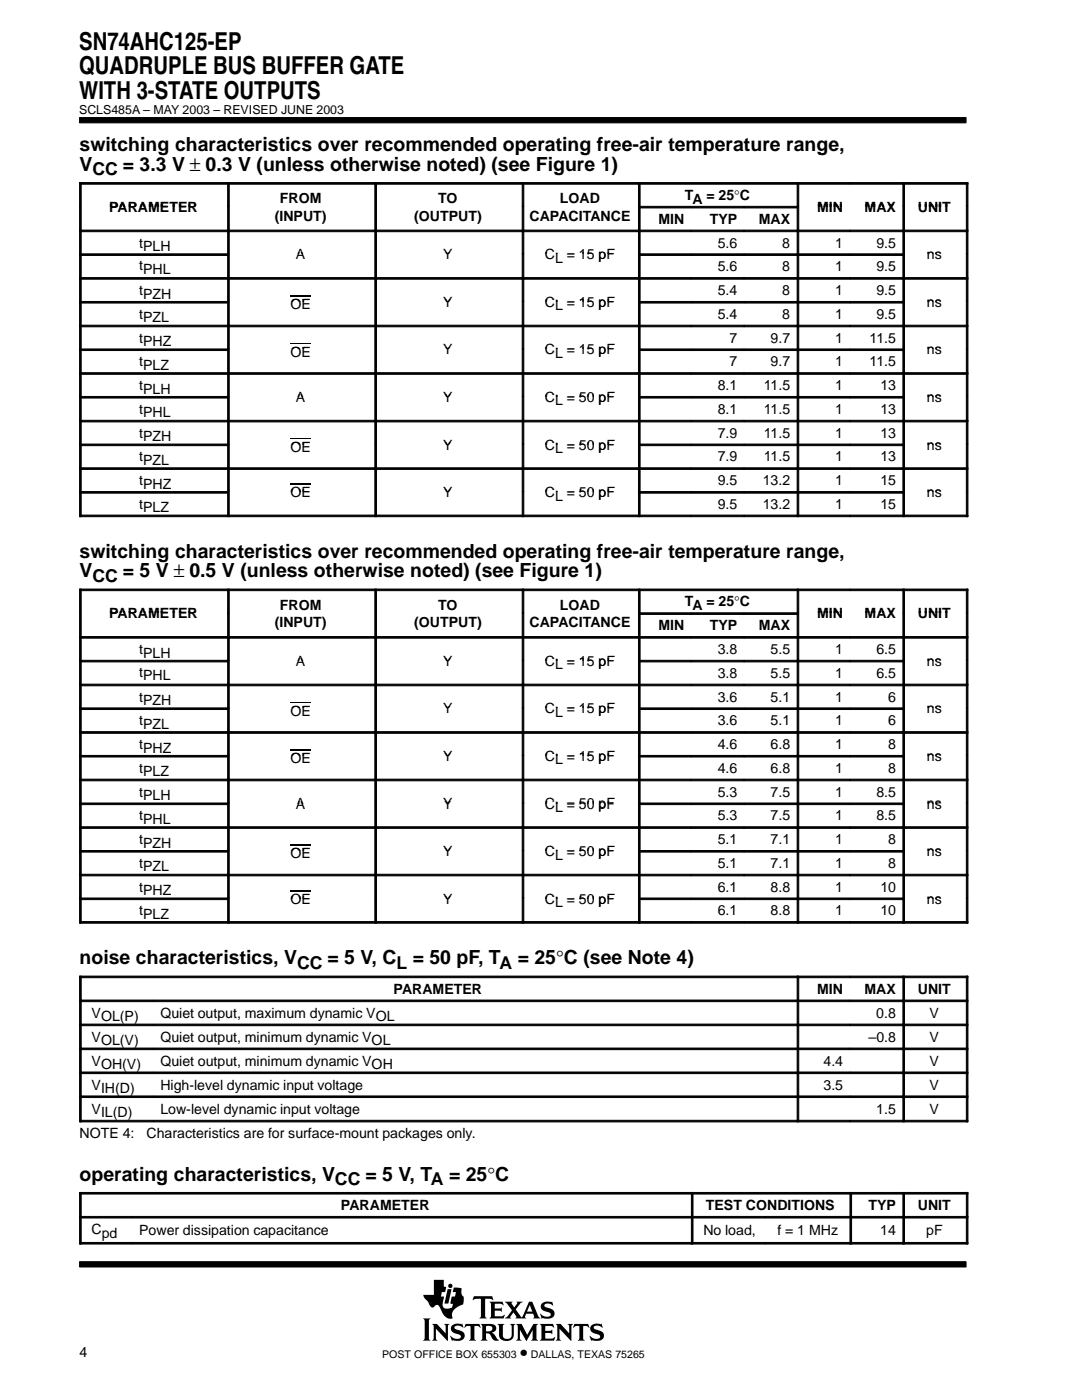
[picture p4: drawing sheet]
<svg xmlns="http://www.w3.org/2000/svg" width="216mm" height="279mm" viewBox="0 0 216 279" stroke-linecap="round" stroke-linejoin="round" font-family="sans-serif">
<g fill="#000" stroke="#000" stroke-width=".2">
<path d="M15.9 23.5h176.9v1h-176.9z" fill-rule="evenodd"/>
<path d="M15.9 251.8h176.9v1.1h-176.9z" fill-rule="evenodd"/>
</g>
<g fill="#000">
<path d="M89.3 257.3h.8l-.6 2.9h-.8z"/>
<path d="M84.4 263.1h1.5l-.3 .4v3.7l.3 .4h-1.5l.3-.6v-3.4z" fill-rule="evenodd"/>
<path d="M86.2 264.2h1l1.7 1.9v-1.5l-.3-.4h1.1l-.3 .4v3l-2.4-2.4v2l.3 .4h-1.1l.3-.6v-2.3z" fill-rule="evenodd"/>
<path d="M86.6 255.4h2v1.3l.4 .2-.2 1h-.6l-.2 .9h.6l-.2 1.1a1.11 1.11 0 0 0 .3 1.2l.6 .1 .9-.3 .2-.7-.5-.1 .2-1.3h.7l.2-.9h-.7l.3-1 1.5 .2v1l.1 .4 .3 .3v.9a.54 .54 0 0 1-.4 .7l-.4 .2a2.35 2.35 0 0 0-1.5 1.6v.4a.29 .29 0 0 1 .1 .3 .29 .29 0 0 1-.2 .3h-.1a2.21 2.21 0 0 1-2-1.9l-.1-.1a.68 .68 0 0 0-.5-.7 .68 .68 0 0 0-.8 .4 .88 .88 0 0 1-1.1-.9l-.8-.9-.2-.7h2.1z" fill-rule="evenodd"/>
<path d="M90.2 264.5a2.17 2.17 0 0 1 1.9-.2l.1-.1 .3 .8-.8-.4h-.7a.36 .36 0 0 0-.3 .4 .36 .36 0 0 0 .4 .3l.3 .1a1.19 1.19 0 0 1 1.3 1.5l-.1 .1a1.23 1.23 0 0 1-1.1 .6l-1.1-.1-.2 .1-.4-1h.1a1.37 1.37 0 0 0 2.1 .3 .6 .6 0 0 0-.8-.7 1.08 1.08 0 0 1-1-.5 1.08 1.08 0 0 1 0-1.1z" fill-rule="evenodd"/>
<path d="M92.9 264.2h2.8l.2 .8-.5-.4h-.6l-.1 .2v2.4l.3 .4h-1.4l.2-.3 .1-.3v-2.3l-.7-.1-.6 .4z" fill-rule="evenodd"/>
<path d="M94.6 258.7h3.6l.2 .8-.7-.3-.9 .1v3.4l.3 .4h-1.4l.3-.4v-3.4l-1-.1-.7 .3z" fill-rule="evenodd"/>
<path d="M95.9 264.2h2.1a.85 .85 0 0 1 1 .8 .85 .85 0 0 1-.9 .9l.4 .3 .7 1 .4 .2-.2 .1a1.11 1.11 0 0 1-1.4-.9l-.3-.4-.7-.1v1l.3 .5h-1.4l.3-.6v-2.3z" fill-rule="evenodd"/>
<path d="M97.7 259.8h2.6l.2 .7-.7-.3-1.1 .1v.8h1.1l.3-.2v.9l-.3-.2h-1.1v1l.1 .1h1.3l.5-.3h.1l-.2 .7h-2.8l.3-.5v-2.3z" fill-rule="evenodd"/>
<path d="M99.3 264.2h1.3l-.3 .4 .1 2.2 .2 .3 .8 .1a.73 .73 0 0 0 .7-.8v-1.8l-.3-.4h1l-.3 .4v1.9a1.56 1.56 0 0 1-1.3 1.2 1.56 1.56 0 0 1-1.5-.7l-.1-2.4z" fill-rule="evenodd"/>
<path d="M103 264.2h1.1l1.1 2.2 1.2-2.2h.9l-.3 .4v2.6l.4 .4h-1.4l.3-.4v-1.8l-1.3 2.2-1.3-2.2v1.7l.4 .5h-1.1l.3-.6v-2.3z" fill-rule="evenodd"/>
<path d="M100.7 259.8h1.6l-.2 .4 .5 .7 .6-.8-.1-.3h1.2l-.5 .3-.9 1.2 1 1.5a.22 .22 0 0 0 .3 .1 .22 .22 0 0 0 .1-.3l1.3-2.8h.6l1.2 2.9 .4 .4-1.4-.1a.24 .24 0 0 0 .2-.1 .24 .24 0 0 0 0-.3l-.2-.4h-1.4l-.3 .6 .3 .3h-2.2l.2-.3-.5-.9-.7 .9 .2 .3h-1.3l.5-.4 1-1.2z" fill-rule="evenodd"/>
<path d="M108.1 260.2l.1-.1a1.88 1.88 0 0 1 1.4-.3l.4 .1 .2-.2 .2 .8-1.1-.4a.44 .44 0 0 0-.7 .4 .44 .44 0 0 0 .6 .5 1.34 1.34 0 0 1 1.4 1.3 1.13 1.13 0 0 1-1.1 .9h-.8a.37 .37 0 0 0-.6 0l-.3-1h.1l.6 .5 .8 .1a.47 .47 0 0 0 .6-.5 .47 .47 0 0 0-.5-.4l-.2-.1a1.11 1.11 0 0 1-1.2-1.5z" fill-rule="evenodd"/>
<path d="M107.7 264.2h2.6l.2 .8-.6-.4-1.1 .1v.9h1l.4-.3v1l-.3-.3h-1.1v1.1h1.4l.5-.3-.2 .8h-2.8l.3-.6v-2.3z" fill-rule="evenodd"/>
<path d="M110.9 264.2h1l1.7 1.9v-1.5l-.3-.4h1l-.3 .4v3l-2.4-2.4v2l.3 .4h-1l.3-.4v-2.6z" fill-rule="evenodd"/>
<path d="M114.6 264.2h2.8l.2 .8-.5-.4h-.6l-.1 .2v2.4l.3 .4h-1.4l.3-.4v-2.4l-.1-.2h-.6l-.6 .4z" fill-rule="evenodd"/>
<path d="M118 264.5a2.12 2.12 0 0 1 1.9-.2l.1-.1 .3 .8-.8-.4h-.7a.35 .35 0 0 0-.3 .3 .35 .35 0 0 0 .2 .4l.5 .1a1.16 1.16 0 0 1 1.2 1.6 1.23 1.23 0 0 1-1.1 .6l-1.1-.1-.2 .1-.4-1 .9 .5 .7 .1a.47 .47 0 0 0 .6-.4 .47 .47 0 0 0-.6-.5 1.28 1.28 0 0 1-1.4-1.4z" fill-rule="evenodd"/>
<circle cx="89.9" cy="256.6" r=".43"/>
</g>
<g fill="#fff">
<path d="M105.7 260.4l.5 1.4h-1z"/>
<path d="M97 264.7l.6-.1a.56 .56 0 0 1 .7 .5 .56 .56 0 0 1-.7 .6h-.6z" fill-rule="evenodd"/>
</g>
<g fill="#000" stroke="#000" stroke-width=".2">
<path d="M15.9 36.4h.3v4.8h-.3z" fill-rule="evenodd"/>
<path d="M15.9 36.4h29.5v.4h-29.5z" fill-rule="evenodd"/>
<path d="M45.4 36.4h.3v4.8h-.3z" fill-rule="evenodd"/>
<path d="M45.4 36.4h29.4v.4h-29.4z" fill-rule="evenodd"/>
<path d="M74.8 36.4h.3v4.8h-.3z" fill-rule="evenodd"/>
<path d="M74.8 36.4h29.4v.4h-29.4z" fill-rule="evenodd"/>
<path d="M104.2 36.4h.3v4.8h-.3z" fill-rule="evenodd"/>
<path d="M104.2 36.4h23.2v.4h-23.2z" fill-rule="evenodd"/>
<path d="M127.4 36.4h.3v4.8h-.3z" fill-rule="evenodd"/>
<path d="M127.4 36.4h31.6v.4h-31.6z" fill-rule="evenodd"/>
<path d="M159.1 36.4h.3v4.8h-.3z" fill-rule="evenodd"/>
<path d="M159.1 36.4h10.5v.4h-10.5z" fill-rule="evenodd"/>
<path d="M169.6 36.4h10.5v.4h-10.5z" fill-rule="evenodd"/>
<path d="M180.2 36.4h.3v4.8h-.3z" fill-rule="evenodd"/>
<path d="M180.2 36.4h12.9v.4h-12.9z" fill-rule="evenodd"/>
<path d="M192.8 36.4h.3v4.8h-.3z" fill-rule="evenodd"/>
<path d="M15.9 41.2h.3v4.7h-.3z" fill-rule="evenodd"/>
<path d="M15.9 45.9h.3v4.7h-.3z" fill-rule="evenodd"/>
<path d="M15.9 45.9h29.5v.3h-29.5z" fill-rule="evenodd"/>
<path d="M15.9 50.7h.3v4.7h-.3z" fill-rule="evenodd"/>
<path d="M15.9 50.7h29.5v.3h-29.5z" fill-rule="evenodd"/>
<path d="M15.9 55.4h.3v4.7h-.3z" fill-rule="evenodd"/>
<path d="M15.9 55.4h29.5v.3h-29.5z" fill-rule="evenodd"/>
<path d="M45.4 41.2h.3v4.7h-.3z" fill-rule="evenodd"/>
<path d="M45.4 45.9h.3v4.7h-.3z" fill-rule="evenodd"/>
<path d="M45.4 45.9h29.4v.3h-29.4z" fill-rule="evenodd"/>
<path d="M45.4 50.7h.3v4.7h-.3z" fill-rule="evenodd"/>
<path d="M45.4 55.4h.3v4.7h-.3z" fill-rule="evenodd"/>
<path d="M45.4 55.4h29.4v.3h-29.4z" fill-rule="evenodd"/>
<path d="M74.8 41.2h.3v4.7h-.3z" fill-rule="evenodd"/>
<path d="M74.8 45.9h.3v4.7h-.3z" fill-rule="evenodd"/>
<path d="M74.8 45.9h29.4v.3h-29.4z" fill-rule="evenodd"/>
<path d="M74.8 50.7h.3v4.7h-.3z" fill-rule="evenodd"/>
<path d="M74.8 55.4h.3v4.7h-.3z" fill-rule="evenodd"/>
<path d="M74.8 55.4h29.4v.3h-29.4z" fill-rule="evenodd"/>
<path d="M104.2 41.2h.3v4.7h-.3z" fill-rule="evenodd"/>
<path d="M104.2 45.9h.3v4.7h-.3z" fill-rule="evenodd"/>
<path d="M104.2 45.9h23.2v.3h-23.2z" fill-rule="evenodd"/>
<path d="M104.2 50.7h.3v4.7h-.3z" fill-rule="evenodd"/>
<path d="M104.2 55.4h.3v4.7h-.3z" fill-rule="evenodd"/>
<path d="M104.2 55.4h23.2v.3h-23.2z" fill-rule="evenodd"/>
<path d="M127.4 41.2h.3v4.7h-.3z" fill-rule="evenodd"/>
<path d="M127.4 41.2h10.5v.3h-10.5z" fill-rule="evenodd"/>
<path d="M127.4 45.9h.3v4.7h-.3z" fill-rule="evenodd"/>
<path d="M127.4 45.9h10.5v.3h-10.5z" fill-rule="evenodd"/>
<path d="M127.4 50.7h.3v4.7h-.3z" fill-rule="evenodd"/>
<path d="M127.4 50.7h10.5v.3h-10.5z" fill-rule="evenodd"/>
<path d="M127.4 55.4h.3v4.7h-.3z" fill-rule="evenodd"/>
<path d="M127.4 55.4h10.5v.3h-10.5z" fill-rule="evenodd"/>
<path d="M138 41.2h10.5v.3h-10.5z" fill-rule="evenodd"/>
<path d="M138 45.9h10.5v.3h-10.5z" fill-rule="evenodd"/>
<path d="M138 50.7h10.5v.3h-10.5z" fill-rule="evenodd"/>
<path d="M138 55.4h10.5v.3h-10.5z" fill-rule="evenodd"/>
<path d="M148.5 41.2h10.5v.3h-10.5z" fill-rule="evenodd"/>
<path d="M148.5 45.9h10.5v.3h-10.5z" fill-rule="evenodd"/>
<path d="M148.5 50.7h10.5v.3h-10.5z" fill-rule="evenodd"/>
<path d="M148.5 55.4h10.5v.3h-10.5z" fill-rule="evenodd"/>
<path d="M159.1 41.2h.3v4.7h-.3z" fill-rule="evenodd"/>
<path d="M159.1 45.9h.3v4.7h-.3z" fill-rule="evenodd"/>
<path d="M159.1 45.9h10.5v.3h-10.5z" fill-rule="evenodd"/>
<path d="M159.1 50.7h.3v4.7h-.3z" fill-rule="evenodd"/>
<path d="M159.1 50.7h10.5v.3h-10.5z" fill-rule="evenodd"/>
<path d="M159.1 55.4h.3v4.7h-.3z" fill-rule="evenodd"/>
<path d="M159.1 55.4h10.5v.3h-10.5z" fill-rule="evenodd"/>
<path d="M169.6 45.9h10.5v.3h-10.5z" fill-rule="evenodd"/>
<path d="M169.6 50.7h10.5v.3h-10.5z" fill-rule="evenodd"/>
<path d="M169.6 55.4h10.5v.3h-10.5z" fill-rule="evenodd"/>
<path d="M180.2 41.2h.3v4.7h-.3z" fill-rule="evenodd"/>
<path d="M180.2 45.9h.3v4.7h-.3z" fill-rule="evenodd"/>
<path d="M180.2 45.9h12.9v.3h-12.9z" fill-rule="evenodd"/>
<path d="M180.2 50.7h.3v4.7h-.3z" fill-rule="evenodd"/>
<path d="M180.2 55.4h.3v4.7h-.3z" fill-rule="evenodd"/>
<path d="M180.2 55.4h12.9v.3h-12.9z" fill-rule="evenodd"/>
<path d="M192.8 41.2h.3v4.7h-.3z" fill-rule="evenodd"/>
<path d="M192.8 45.9h.3v4.7h-.3z" fill-rule="evenodd"/>
<path d="M192.8 50.7h.3v4.7h-.3z" fill-rule="evenodd"/>
<path d="M192.8 55.4h.3v4.7h-.3z" fill-rule="evenodd"/>
<path d="M15.9 60.2h.3v4.7h-.3z" fill-rule="evenodd"/>
<path d="M15.9 60.2h29.5v.3h-29.5z" fill-rule="evenodd"/>
<path d="M15.9 64.9h.3v4.7h-.3z" fill-rule="evenodd"/>
<path d="M15.9 64.9h29.5v.3h-29.5z" fill-rule="evenodd"/>
<path d="M15.9 69.6h.3v4.8h-.3z" fill-rule="evenodd"/>
<path d="M15.9 69.6h29.5v.4h-29.5z" fill-rule="evenodd"/>
<path d="M15.9 74.4h.3v4.7h-.3z" fill-rule="evenodd"/>
<path d="M15.9 74.4h29.5v.3h-29.5z" fill-rule="evenodd"/>
<path d="M15.9 79.1h.3v4.8h-.3z" fill-rule="evenodd"/>
<path d="M15.9 79.1h29.5v.3h-29.5z" fill-rule="evenodd"/>
<path d="M45.4 60.2h.3v4.7h-.3z" fill-rule="evenodd"/>
<path d="M45.4 64.9h.3v4.7h-.3z" fill-rule="evenodd"/>
<path d="M45.4 64.9h29.4v.3h-29.4z" fill-rule="evenodd"/>
<path d="M45.4 69.6h.3v4.8h-.3z" fill-rule="evenodd"/>
<path d="M45.4 74.4h.3v4.7h-.3z" fill-rule="evenodd"/>
<path d="M45.4 74.4h29.4v.3h-29.4z" fill-rule="evenodd"/>
<path d="M45.4 79.1h.3v4.8h-.3z" fill-rule="evenodd"/>
<path d="M74.8 60.2h.3v4.7h-.3z" fill-rule="evenodd"/>
<path d="M74.8 64.9h.3v4.7h-.3z" fill-rule="evenodd"/>
<path d="M74.8 64.9h29.4v.3h-29.4z" fill-rule="evenodd"/>
<path d="M74.8 69.6h.3v4.8h-.3z" fill-rule="evenodd"/>
<path d="M74.8 74.4h.3v4.7h-.3z" fill-rule="evenodd"/>
<path d="M74.8 74.4h29.4v.3h-29.4z" fill-rule="evenodd"/>
<path d="M74.8 79.1h.3v4.8h-.3z" fill-rule="evenodd"/>
<path d="M104.2 60.2h.3v4.7h-.3z" fill-rule="evenodd"/>
<path d="M104.2 64.9h.3v4.7h-.3z" fill-rule="evenodd"/>
<path d="M104.2 64.9h23.2v.3h-23.2z" fill-rule="evenodd"/>
<path d="M104.2 69.6h.3v4.8h-.3z" fill-rule="evenodd"/>
<path d="M104.2 74.4h.3v4.7h-.3z" fill-rule="evenodd"/>
<path d="M104.2 74.4h23.2v.3h-23.2z" fill-rule="evenodd"/>
<path d="M104.2 79.1h.3v4.8h-.3z" fill-rule="evenodd"/>
<path d="M127.4 60.2h.3v4.7h-.3z" fill-rule="evenodd"/>
<path d="M127.4 60.2h10.5v.3h-10.5z" fill-rule="evenodd"/>
<path d="M127.4 64.9h.3v4.7h-.3z" fill-rule="evenodd"/>
<path d="M127.4 64.9h10.5v.3h-10.5z" fill-rule="evenodd"/>
<path d="M127.4 69.6h.3v4.8h-.3z" fill-rule="evenodd"/>
<path d="M127.4 69.6h10.5v.4h-10.5z" fill-rule="evenodd"/>
<path d="M127.4 74.4h.3v4.7h-.3z" fill-rule="evenodd"/>
<path d="M127.4 74.4h10.5v.3h-10.5z" fill-rule="evenodd"/>
<path d="M127.4 79.1h.3v4.8h-.3z" fill-rule="evenodd"/>
<path d="M127.4 79.1h10.5v.3h-10.5z" fill-rule="evenodd"/>
<path d="M138 60.2h10.5v.3h-10.5z" fill-rule="evenodd"/>
<path d="M138 64.9h10.5v.3h-10.5z" fill-rule="evenodd"/>
<path d="M138 69.6h10.5v.4h-10.5z" fill-rule="evenodd"/>
<path d="M138 74.4h10.5v.3h-10.5z" fill-rule="evenodd"/>
<path d="M138 79.1h10.5v.3h-10.5z" fill-rule="evenodd"/>
<path d="M148.5 60.2h10.5v.3h-10.5z" fill-rule="evenodd"/>
<path d="M148.5 64.9h10.5v.3h-10.5z" fill-rule="evenodd"/>
<path d="M148.5 69.6h10.5v.4h-10.5z" fill-rule="evenodd"/>
<path d="M148.5 74.4h10.5v.3h-10.5z" fill-rule="evenodd"/>
<path d="M148.5 79.1h10.5v.3h-10.5z" fill-rule="evenodd"/>
<path d="M159.1 60.2h.3v4.7h-.3z" fill-rule="evenodd"/>
<path d="M159.1 60.2h10.5v.3h-10.5z" fill-rule="evenodd"/>
<path d="M159.1 64.9h.3v4.7h-.3z" fill-rule="evenodd"/>
<path d="M159.1 64.9h10.5v.3h-10.5z" fill-rule="evenodd"/>
<path d="M159.1 69.6h.3v4.8h-.3z" fill-rule="evenodd"/>
<path d="M159.1 69.6h10.5v.4h-10.5z" fill-rule="evenodd"/>
<path d="M159.1 74.4h.3v4.7h-.3z" fill-rule="evenodd"/>
<path d="M159.1 74.4h10.5v.3h-10.5z" fill-rule="evenodd"/>
<path d="M159.1 79.1h.3v4.8h-.3z" fill-rule="evenodd"/>
<path d="M159.1 79.1h10.5v.3h-10.5z" fill-rule="evenodd"/>
<path d="M169.6 60.2h10.5v.3h-10.5z" fill-rule="evenodd"/>
<path d="M169.6 64.9h10.5v.3h-10.5z" fill-rule="evenodd"/>
<path d="M169.6 69.6h10.5v.4h-10.5z" fill-rule="evenodd"/>
<path d="M169.6 74.4h10.5v.3h-10.5z" fill-rule="evenodd"/>
<path d="M169.6 79.1h10.5v.3h-10.5z" fill-rule="evenodd"/>
<path d="M180.2 60.2h.3v4.7h-.3z" fill-rule="evenodd"/>
<path d="M180.2 64.9h.3v4.7h-.3z" fill-rule="evenodd"/>
<path d="M180.2 64.9h12.9v.3h-12.9z" fill-rule="evenodd"/>
<path d="M180.2 69.6h.3v4.8h-.3z" fill-rule="evenodd"/>
<path d="M180.2 74.4h.3v4.7h-.3z" fill-rule="evenodd"/>
<path d="M180.2 74.4h12.9v.3h-12.9z" fill-rule="evenodd"/>
<path d="M180.2 79.1h.3v4.8h-.3z" fill-rule="evenodd"/>
<path d="M192.8 60.2h.3v4.7h-.3z" fill-rule="evenodd"/>
<path d="M192.8 64.9h.3v4.7h-.3z" fill-rule="evenodd"/>
<path d="M192.8 69.6h.3v4.8h-.3z" fill-rule="evenodd"/>
<path d="M192.8 74.4h.3v4.7h-.3z" fill-rule="evenodd"/>
<path d="M192.8 79.1h.3v4.8h-.3z" fill-rule="evenodd"/>
<path d="M15.9 83.9h.3v4.7h-.3z" fill-rule="evenodd"/>
<path d="M15.9 83.9h29.5v.3h-29.5z" fill-rule="evenodd"/>
<path d="M15.9 88.6h.3v4.7h-.3z" fill-rule="evenodd"/>
<path d="M15.9 88.6h29.5v.3h-29.5z" fill-rule="evenodd"/>
<path d="M15.9 93.4h.3v4.7h-.3z" fill-rule="evenodd"/>
<path d="M15.9 93.4h29.5v.3h-29.5z" fill-rule="evenodd"/>
<path d="M15.9 98.1h.3v5h-.3z" fill-rule="evenodd"/>
<path d="M15.9 98.1h29.5v.3h-29.5z" fill-rule="evenodd"/>
<path d="M45.4 83.9h.3v4.7h-.3z" fill-rule="evenodd"/>
<path d="M45.4 83.9h29.4v.3h-29.4z" fill-rule="evenodd"/>
<path d="M45.4 88.6h.3v4.7h-.3z" fill-rule="evenodd"/>
<path d="M45.4 93.4h.3v4.7h-.3z" fill-rule="evenodd"/>
<path d="M45.4 93.4h29.4v.3h-29.4z" fill-rule="evenodd"/>
<path d="M45.4 98.1h.3v5h-.3z" fill-rule="evenodd"/>
<path d="M74.8 83.9h.3v4.7h-.3z" fill-rule="evenodd"/>
<path d="M74.8 83.9h29.4v.3h-29.4z" fill-rule="evenodd"/>
<path d="M74.8 88.6h.3v4.7h-.3z" fill-rule="evenodd"/>
<path d="M74.8 93.4h.3v4.7h-.3z" fill-rule="evenodd"/>
<path d="M74.8 93.4h29.4v.3h-29.4z" fill-rule="evenodd"/>
<path d="M74.8 98.1h.3v5h-.3z" fill-rule="evenodd"/>
<path d="M104.2 83.9h.3v4.7h-.3z" fill-rule="evenodd"/>
<path d="M104.2 83.9h23.2v.3h-23.2z" fill-rule="evenodd"/>
<path d="M104.2 88.6h.3v4.7h-.3z" fill-rule="evenodd"/>
<path d="M104.2 93.4h.3v4.7h-.3z" fill-rule="evenodd"/>
<path d="M104.2 93.4h23.2v.3h-23.2z" fill-rule="evenodd"/>
<path d="M104.2 98.1h.3v5h-.3z" fill-rule="evenodd"/>
<path d="M127.4 83.9h.3v4.7h-.3z" fill-rule="evenodd"/>
<path d="M127.4 83.9h10.5v.3h-10.5z" fill-rule="evenodd"/>
<path d="M127.4 88.6h.3v4.7h-.3z" fill-rule="evenodd"/>
<path d="M127.4 88.6h10.5v.3h-10.5z" fill-rule="evenodd"/>
<path d="M127.4 93.4h.3v4.7h-.3z" fill-rule="evenodd"/>
<path d="M127.4 93.4h10.5v.3h-10.5z" fill-rule="evenodd"/>
<path d="M127.4 98.1h.3v5h-.3z" fill-rule="evenodd"/>
<path d="M127.4 98.1h10.5v.3h-10.5z" fill-rule="evenodd"/>
<path d="M138 83.9h10.5v.3h-10.5z" fill-rule="evenodd"/>
<path d="M138 88.6h10.5v.3h-10.5z" fill-rule="evenodd"/>
<path d="M138 93.4h10.5v.3h-10.5z" fill-rule="evenodd"/>
<path d="M138 98.1h10.5v.3h-10.5z" fill-rule="evenodd"/>
<path d="M148.5 83.9h10.5v.3h-10.5z" fill-rule="evenodd"/>
<path d="M148.5 88.6h10.5v.3h-10.5z" fill-rule="evenodd"/>
<path d="M148.5 93.4h10.5v.3h-10.5z" fill-rule="evenodd"/>
<path d="M148.5 98.1h10.5v.3h-10.5z" fill-rule="evenodd"/>
<path d="M159.1 83.9h.3v4.7h-.3z" fill-rule="evenodd"/>
<path d="M159.1 83.9h10.5v.3h-10.5z" fill-rule="evenodd"/>
<path d="M159.1 88.6h.3v4.7h-.3z" fill-rule="evenodd"/>
<path d="M159.1 88.6h10.5v.3h-10.5z" fill-rule="evenodd"/>
<path d="M159.1 93.4h.3v4.7h-.3z" fill-rule="evenodd"/>
<path d="M159.1 93.4h10.5v.3h-10.5z" fill-rule="evenodd"/>
<path d="M159.1 98.1h.3v5h-.3z" fill-rule="evenodd"/>
<path d="M159.1 98.1h10.5v.3h-10.5z" fill-rule="evenodd"/>
<path d="M169.6 83.9h10.5v.3h-10.5z" fill-rule="evenodd"/>
<path d="M169.6 88.6h10.5v.3h-10.5z" fill-rule="evenodd"/>
<path d="M169.6 93.4h10.5v.3h-10.5z" fill-rule="evenodd"/>
<path d="M169.6 98.1h10.5v.3h-10.5z" fill-rule="evenodd"/>
<path d="M180.2 83.9h.3v4.7h-.3z" fill-rule="evenodd"/>
<path d="M180.2 83.9h12.9v.3h-12.9z" fill-rule="evenodd"/>
<path d="M180.2 88.6h.3v4.7h-.3z" fill-rule="evenodd"/>
<path d="M180.2 93.4h.3v4.7h-.3z" fill-rule="evenodd"/>
<path d="M180.2 93.4h12.9v.3h-12.9z" fill-rule="evenodd"/>
<path d="M180.2 98.1h.3v5h-.3z" fill-rule="evenodd"/>
<path d="M192.8 83.9h.3v4.7h-.3z" fill-rule="evenodd"/>
<path d="M192.8 88.6h.3v4.7h-.3z" fill-rule="evenodd"/>
<path d="M192.8 93.4h.3v4.7h-.3z" fill-rule="evenodd"/>
<path d="M192.8 98.1h.3v5h-.3z" fill-rule="evenodd"/>
<path d="M15.9 102.8h29.5v.3h-29.5z" fill-rule="evenodd"/>
<path d="M15.9 117.6h.3v4.7h-.3z" fill-rule="evenodd"/>
<path d="M15.9 117.6h29.5v.3h-29.5z" fill-rule="evenodd"/>
<path d="M45.4 102.8h29.4v.3h-29.4z" fill-rule="evenodd"/>
<path d="M45.4 117.6h.3v4.7h-.3z" fill-rule="evenodd"/>
<path d="M45.4 117.6h29.4v.3h-29.4z" fill-rule="evenodd"/>
<path d="M74.8 102.8h29.4v.3h-29.4z" fill-rule="evenodd"/>
<path d="M74.8 117.6h.3v4.7h-.3z" fill-rule="evenodd"/>
<path d="M74.8 117.6h29.4v.3h-29.4z" fill-rule="evenodd"/>
<path d="M104.2 102.8h23.2v.3h-23.2z" fill-rule="evenodd"/>
<path d="M104.2 117.6h.3v4.7h-.3z" fill-rule="evenodd"/>
<path d="M104.2 117.6h23.2v.3h-23.2z" fill-rule="evenodd"/>
<path d="M127.4 102.8h10.5v.3h-10.5z" fill-rule="evenodd"/>
<path d="M127.4 117.6h.3v4.7h-.3z" fill-rule="evenodd"/>
<path d="M127.4 117.6h31.6v.3h-31.6z" fill-rule="evenodd"/>
<path d="M138 102.8h10.5v.3h-10.5z" fill-rule="evenodd"/>
<path d="M148.5 102.8h10.5v.3h-10.5z" fill-rule="evenodd"/>
<path d="M159.1 102.8h10.5v.3h-10.5z" fill-rule="evenodd"/>
<path d="M159.1 117.6h.3v4.7h-.3z" fill-rule="evenodd"/>
<path d="M159.1 117.6h10.5v.3h-10.5z" fill-rule="evenodd"/>
<path d="M169.6 102.8h10.5v.3h-10.5z" fill-rule="evenodd"/>
<path d="M169.6 117.6h10.5v.3h-10.5z" fill-rule="evenodd"/>
<path d="M180.2 102.8h12.9v.3h-12.9z" fill-rule="evenodd"/>
<path d="M180.2 117.6h.3v4.7h-.3z" fill-rule="evenodd"/>
<path d="M180.2 117.6h12.9v.3h-12.9z" fill-rule="evenodd"/>
<path d="M192.8 117.6h.3v4.7h-.3z" fill-rule="evenodd"/>
<path d="M15.9 122.3h.3v4.7h-.3z" fill-rule="evenodd"/>
<path d="M15.9 127h.3v4.8h-.3z" fill-rule="evenodd"/>
<path d="M15.9 127h29.5v.4h-29.5z" fill-rule="evenodd"/>
<path d="M15.9 131.8h.3v4.7h-.3z" fill-rule="evenodd"/>
<path d="M15.9 131.8h29.5v.3h-29.5z" fill-rule="evenodd"/>
<path d="M15.9 136.5h.3v4.8h-.3z" fill-rule="evenodd"/>
<path d="M15.9 136.5h29.5v.4h-29.5z" fill-rule="evenodd"/>
<path d="M45.4 122.3h.3v4.7h-.3z" fill-rule="evenodd"/>
<path d="M45.4 127h.3v4.8h-.3z" fill-rule="evenodd"/>
<path d="M45.4 127h29.4v.4h-29.4z" fill-rule="evenodd"/>
<path d="M45.4 131.8h.3v4.7h-.3z" fill-rule="evenodd"/>
<path d="M45.4 136.5h.3v4.8h-.3z" fill-rule="evenodd"/>
<path d="M45.4 136.5h29.4v.4h-29.4z" fill-rule="evenodd"/>
<path d="M74.8 122.3h.3v4.7h-.3z" fill-rule="evenodd"/>
<path d="M74.8 127h.3v4.8h-.3z" fill-rule="evenodd"/>
<path d="M74.8 127h29.4v.4h-29.4z" fill-rule="evenodd"/>
<path d="M74.8 131.8h.3v4.7h-.3z" fill-rule="evenodd"/>
<path d="M74.8 136.5h.3v4.8h-.3z" fill-rule="evenodd"/>
<path d="M74.8 136.5h29.4v.4h-29.4z" fill-rule="evenodd"/>
<path d="M104.2 122.3h.3v4.7h-.3z" fill-rule="evenodd"/>
<path d="M104.2 127h.3v4.8h-.3z" fill-rule="evenodd"/>
<path d="M104.2 127h23.2v.4h-23.2z" fill-rule="evenodd"/>
<path d="M104.2 131.8h.3v4.7h-.3z" fill-rule="evenodd"/>
<path d="M104.2 136.5h.3v4.8h-.3z" fill-rule="evenodd"/>
<path d="M104.2 136.5h23.2v.4h-23.2z" fill-rule="evenodd"/>
<path d="M127.4 122.3h.3v4.7h-.3z" fill-rule="evenodd"/>
<path d="M127.4 122.3h10.5v.3h-10.5z" fill-rule="evenodd"/>
<path d="M127.4 127h.3v4.8h-.3z" fill-rule="evenodd"/>
<path d="M127.4 127h10.5v.4h-10.5z" fill-rule="evenodd"/>
<path d="M127.4 131.8h.3v4.7h-.3z" fill-rule="evenodd"/>
<path d="M127.4 131.8h10.5v.3h-10.5z" fill-rule="evenodd"/>
<path d="M127.4 136.5h.3v4.8h-.3z" fill-rule="evenodd"/>
<path d="M127.4 136.5h10.5v.4h-10.5z" fill-rule="evenodd"/>
<path d="M138 122.3h10.5v.3h-10.5z" fill-rule="evenodd"/>
<path d="M138 127h10.5v.4h-10.5z" fill-rule="evenodd"/>
<path d="M138 131.8h10.5v.3h-10.5z" fill-rule="evenodd"/>
<path d="M138 136.5h10.5v.4h-10.5z" fill-rule="evenodd"/>
<path d="M148.5 122.3h10.5v.3h-10.5z" fill-rule="evenodd"/>
<path d="M148.5 127h10.5v.4h-10.5z" fill-rule="evenodd"/>
<path d="M148.5 131.8h10.5v.3h-10.5z" fill-rule="evenodd"/>
<path d="M148.5 136.5h10.5v.4h-10.5z" fill-rule="evenodd"/>
<path d="M159.1 122.3h.3v4.7h-.3z" fill-rule="evenodd"/>
<path d="M159.1 127h.3v4.8h-.3z" fill-rule="evenodd"/>
<path d="M159.1 127h10.5v.4h-10.5z" fill-rule="evenodd"/>
<path d="M159.1 131.8h.3v4.7h-.3z" fill-rule="evenodd"/>
<path d="M159.1 131.8h10.5v.3h-10.5z" fill-rule="evenodd"/>
<path d="M159.1 136.5h.3v4.8h-.3z" fill-rule="evenodd"/>
<path d="M159.1 136.5h10.5v.4h-10.5z" fill-rule="evenodd"/>
<path d="M169.6 127h10.5v.4h-10.5z" fill-rule="evenodd"/>
<path d="M169.6 131.8h10.5v.3h-10.5z" fill-rule="evenodd"/>
<path d="M169.6 136.5h10.5v.4h-10.5z" fill-rule="evenodd"/>
<path d="M180.2 122.3h.3v4.7h-.3z" fill-rule="evenodd"/>
<path d="M180.2 127h.3v4.8h-.3z" fill-rule="evenodd"/>
<path d="M180.2 127h12.9v.4h-12.9z" fill-rule="evenodd"/>
<path d="M180.2 131.8h.3v4.7h-.3z" fill-rule="evenodd"/>
<path d="M180.2 136.5h.3v4.8h-.3z" fill-rule="evenodd"/>
<path d="M180.2 136.5h12.9v.4h-12.9z" fill-rule="evenodd"/>
<path d="M192.8 122.3h.3v4.7h-.3z" fill-rule="evenodd"/>
<path d="M192.8 127h.3v4.8h-.3z" fill-rule="evenodd"/>
<path d="M192.8 131.8h.3v4.7h-.3z" fill-rule="evenodd"/>
<path d="M192.8 136.5h.3v4.8h-.3z" fill-rule="evenodd"/>
<path d="M15.9 141.3h.3v4.7h-.3z" fill-rule="evenodd"/>
<path d="M15.9 141.3h29.5v.3h-29.5z" fill-rule="evenodd"/>
<path d="M15.9 146h.3v4.7h-.3z" fill-rule="evenodd"/>
<path d="M15.9 146h29.5v.3h-29.5z" fill-rule="evenodd"/>
<path d="M15.9 150.8h.3v4.7h-.3z" fill-rule="evenodd"/>
<path d="M15.9 150.8h29.5v.3h-29.5z" fill-rule="evenodd"/>
<path d="M15.9 155.5h.3v4.7h-.3z" fill-rule="evenodd"/>
<path d="M15.9 155.5h29.5v.3h-29.5z" fill-rule="evenodd"/>
<path d="M45.4 141.3h.3v4.7h-.3z" fill-rule="evenodd"/>
<path d="M45.4 146h.3v4.7h-.3z" fill-rule="evenodd"/>
<path d="M45.4 146h29.4v.3h-29.4z" fill-rule="evenodd"/>
<path d="M45.4 150.8h.3v4.7h-.3z" fill-rule="evenodd"/>
<path d="M45.4 155.5h.3v4.7h-.3z" fill-rule="evenodd"/>
<path d="M45.4 155.5h29.4v.3h-29.4z" fill-rule="evenodd"/>
<path d="M74.8 141.3h.3v4.7h-.3z" fill-rule="evenodd"/>
<path d="M74.8 146h.3v4.7h-.3z" fill-rule="evenodd"/>
<path d="M74.8 146h29.4v.3h-29.4z" fill-rule="evenodd"/>
<path d="M74.8 150.8h.3v4.7h-.3z" fill-rule="evenodd"/>
<path d="M74.8 155.5h.3v4.7h-.3z" fill-rule="evenodd"/>
<path d="M74.8 155.5h29.4v.3h-29.4z" fill-rule="evenodd"/>
<path d="M104.2 141.3h.3v4.7h-.3z" fill-rule="evenodd"/>
<path d="M104.2 146h.3v4.7h-.3z" fill-rule="evenodd"/>
<path d="M104.2 146h23.2v.3h-23.2z" fill-rule="evenodd"/>
<path d="M104.2 150.8h.3v4.7h-.3z" fill-rule="evenodd"/>
<path d="M104.2 155.5h.3v4.7h-.3z" fill-rule="evenodd"/>
<path d="M104.2 155.5h23.2v.3h-23.2z" fill-rule="evenodd"/>
<path d="M127.4 141.3h.3v4.7h-.3z" fill-rule="evenodd"/>
<path d="M127.4 141.3h10.5v.3h-10.5z" fill-rule="evenodd"/>
<path d="M127.4 146h.3v4.7h-.3z" fill-rule="evenodd"/>
<path d="M127.4 146h10.5v.3h-10.5z" fill-rule="evenodd"/>
<path d="M127.4 150.8h.3v4.7h-.3z" fill-rule="evenodd"/>
<path d="M127.4 150.8h10.5v.3h-10.5z" fill-rule="evenodd"/>
<path d="M127.4 155.5h.3v4.7h-.3z" fill-rule="evenodd"/>
<path d="M127.4 155.5h10.5v.3h-10.5z" fill-rule="evenodd"/>
<path d="M138 141.3h10.5v.3h-10.5z" fill-rule="evenodd"/>
<path d="M138 146h10.5v.3h-10.5z" fill-rule="evenodd"/>
<path d="M138 150.8h10.5v.3h-10.5z" fill-rule="evenodd"/>
<path d="M138 155.5h10.5v.3h-10.5z" fill-rule="evenodd"/>
<path d="M148.5 141.3h10.5v.3h-10.5z" fill-rule="evenodd"/>
<path d="M148.5 146h10.5v.3h-10.5z" fill-rule="evenodd"/>
<path d="M148.5 150.8h10.5v.3h-10.5z" fill-rule="evenodd"/>
<path d="M148.5 155.5h10.5v.3h-10.5z" fill-rule="evenodd"/>
<path d="M159.1 141.3h.3v4.7h-.3z" fill-rule="evenodd"/>
<path d="M159.1 141.3h10.5v.3h-10.5z" fill-rule="evenodd"/>
<path d="M159.1 146h.3v4.7h-.3z" fill-rule="evenodd"/>
<path d="M159.1 146h10.5v.3h-10.5z" fill-rule="evenodd"/>
<path d="M159.1 150.8h.3v4.7h-.3z" fill-rule="evenodd"/>
<path d="M159.1 150.8h10.5v.3h-10.5z" fill-rule="evenodd"/>
<path d="M159.1 155.5h.3v4.7h-.3z" fill-rule="evenodd"/>
<path d="M159.1 155.5h10.5v.3h-10.5z" fill-rule="evenodd"/>
<path d="M169.6 141.3h10.5v.3h-10.5z" fill-rule="evenodd"/>
<path d="M169.6 146h10.5v.3h-10.5z" fill-rule="evenodd"/>
<path d="M169.6 150.8h10.5v.3h-10.5z" fill-rule="evenodd"/>
<path d="M169.6 155.5h10.5v.3h-10.5z" fill-rule="evenodd"/>
<path d="M180.2 141.3h.3v4.7h-.3z" fill-rule="evenodd"/>
<path d="M180.2 146h.3v4.7h-.3z" fill-rule="evenodd"/>
<path d="M180.2 146h12.9v.3h-12.9z" fill-rule="evenodd"/>
<path d="M180.2 150.8h.3v4.7h-.3z" fill-rule="evenodd"/>
<path d="M180.2 155.5h.3v4.7h-.3z" fill-rule="evenodd"/>
<path d="M180.2 155.5h12.9v.3h-12.9z" fill-rule="evenodd"/>
<path d="M192.8 141.3h.3v4.7h-.3z" fill-rule="evenodd"/>
<path d="M192.8 146h.3v4.7h-.3z" fill-rule="evenodd"/>
<path d="M192.8 150.8h.3v4.7h-.3z" fill-rule="evenodd"/>
<path d="M192.8 155.5h.3v4.7h-.3z" fill-rule="evenodd"/>
<path d="M15.9 160.3h.3v4.7h-.3z" fill-rule="evenodd"/>
<path d="M15.9 160.3h29.5v.3h-29.5z" fill-rule="evenodd"/>
<path d="M15.9 165h.3v4.7h-.3z" fill-rule="evenodd"/>
<path d="M15.9 165h29.5v.3h-29.5z" fill-rule="evenodd"/>
<path d="M15.9 169.7h.3v4.8h-.3z" fill-rule="evenodd"/>
<path d="M15.9 169.7h29.5v.4h-29.5z" fill-rule="evenodd"/>
<path d="M15.9 174.5h.3v4.7h-.3z" fill-rule="evenodd"/>
<path d="M15.9 174.5h29.5v.3h-29.5z" fill-rule="evenodd"/>
<path d="M15.9 179.2h.3v5h-.3z" fill-rule="evenodd"/>
<path d="M15.9 179.2h29.5v.3h-29.5z" fill-rule="evenodd"/>
<path d="M45.4 160.3h.3v4.7h-.3z" fill-rule="evenodd"/>
<path d="M45.4 165h.3v4.7h-.3z" fill-rule="evenodd"/>
<path d="M45.4 165h29.4v.3h-29.4z" fill-rule="evenodd"/>
<path d="M45.4 169.7h.3v4.8h-.3z" fill-rule="evenodd"/>
<path d="M45.4 174.5h.3v4.7h-.3z" fill-rule="evenodd"/>
<path d="M45.4 174.5h29.4v.3h-29.4z" fill-rule="evenodd"/>
<path d="M45.4 179.2h.3v5h-.3z" fill-rule="evenodd"/>
<path d="M74.8 160.3h.3v4.7h-.3z" fill-rule="evenodd"/>
<path d="M74.8 165h.3v4.7h-.3z" fill-rule="evenodd"/>
<path d="M74.8 165h29.4v.3h-29.4z" fill-rule="evenodd"/>
<path d="M74.8 169.7h.3v4.8h-.3z" fill-rule="evenodd"/>
<path d="M74.8 174.5h.3v4.7h-.3z" fill-rule="evenodd"/>
<path d="M74.8 174.5h29.4v.3h-29.4z" fill-rule="evenodd"/>
<path d="M74.8 179.2h.3v5h-.3z" fill-rule="evenodd"/>
<path d="M104.2 160.3h.3v4.7h-.3z" fill-rule="evenodd"/>
<path d="M104.2 165h.3v4.7h-.3z" fill-rule="evenodd"/>
<path d="M104.2 165h23.2v.3h-23.2z" fill-rule="evenodd"/>
<path d="M104.2 169.7h.3v4.8h-.3z" fill-rule="evenodd"/>
<path d="M104.2 174.5h.3v4.7h-.3z" fill-rule="evenodd"/>
<path d="M104.2 174.5h23.2v.3h-23.2z" fill-rule="evenodd"/>
<path d="M104.2 179.2h.3v5h-.3z" fill-rule="evenodd"/>
<path d="M127.4 160.3h.3v4.7h-.3z" fill-rule="evenodd"/>
<path d="M127.4 160.3h10.5v.3h-10.5z" fill-rule="evenodd"/>
<path d="M127.4 165h.3v4.7h-.3z" fill-rule="evenodd"/>
<path d="M127.4 165h10.5v.3h-10.5z" fill-rule="evenodd"/>
<path d="M127.4 169.7h.3v4.8h-.3z" fill-rule="evenodd"/>
<path d="M127.4 169.7h10.5v.4h-10.5z" fill-rule="evenodd"/>
<path d="M127.4 174.5h.3v4.7h-.3z" fill-rule="evenodd"/>
<path d="M127.4 174.5h10.5v.3h-10.5z" fill-rule="evenodd"/>
<path d="M127.4 179.2h.3v5h-.3z" fill-rule="evenodd"/>
<path d="M127.4 179.2h10.5v.3h-10.5z" fill-rule="evenodd"/>
<path d="M138 160.3h10.5v.3h-10.5z" fill-rule="evenodd"/>
<path d="M138 165h10.5v.3h-10.5z" fill-rule="evenodd"/>
<path d="M138 169.7h10.5v.4h-10.5z" fill-rule="evenodd"/>
<path d="M138 174.5h10.5v.3h-10.5z" fill-rule="evenodd"/>
<path d="M138 179.2h10.5v.3h-10.5z" fill-rule="evenodd"/>
<path d="M148.5 160.3h10.5v.3h-10.5z" fill-rule="evenodd"/>
<path d="M148.5 165h10.5v.3h-10.5z" fill-rule="evenodd"/>
<path d="M148.5 169.7h10.5v.4h-10.5z" fill-rule="evenodd"/>
<path d="M148.5 174.5h10.5v.3h-10.5z" fill-rule="evenodd"/>
<path d="M148.5 179.2h10.5v.3h-10.5z" fill-rule="evenodd"/>
<path d="M159.1 160.3h.3v4.7h-.3z" fill-rule="evenodd"/>
<path d="M159.1 160.3h10.5v.3h-10.5z" fill-rule="evenodd"/>
<path d="M159.1 165h.3v4.7h-.3z" fill-rule="evenodd"/>
<path d="M159.1 165h10.5v.3h-10.5z" fill-rule="evenodd"/>
<path d="M159.1 169.7h.3v4.8h-.3z" fill-rule="evenodd"/>
<path d="M159.1 169.7h10.5v.4h-10.5z" fill-rule="evenodd"/>
<path d="M159.1 174.5h.3v4.7h-.3z" fill-rule="evenodd"/>
<path d="M159.1 174.5h10.5v.3h-10.5z" fill-rule="evenodd"/>
<path d="M159.1 179.2h.3v5h-.3z" fill-rule="evenodd"/>
<path d="M159.1 179.2h10.5v.3h-10.5z" fill-rule="evenodd"/>
<path d="M169.6 160.3h10.5v.3h-10.5z" fill-rule="evenodd"/>
<path d="M169.6 165h10.5v.3h-10.5z" fill-rule="evenodd"/>
<path d="M169.6 169.7h10.5v.4h-10.5z" fill-rule="evenodd"/>
<path d="M169.6 174.5h10.5v.3h-10.5z" fill-rule="evenodd"/>
<path d="M169.6 179.2h10.5v.3h-10.5z" fill-rule="evenodd"/>
<path d="M180.2 160.3h.3v4.7h-.3z" fill-rule="evenodd"/>
<path d="M180.2 165h.3v4.7h-.3z" fill-rule="evenodd"/>
<path d="M180.2 165h12.9v.3h-12.9z" fill-rule="evenodd"/>
<path d="M180.2 169.7h.3v4.8h-.3z" fill-rule="evenodd"/>
<path d="M180.2 174.5h.3v4.7h-.3z" fill-rule="evenodd"/>
<path d="M180.2 174.5h12.9v.3h-12.9z" fill-rule="evenodd"/>
<path d="M180.2 179.2h.3v5h-.3z" fill-rule="evenodd"/>
<path d="M192.8 160.3h.3v4.7h-.3z" fill-rule="evenodd"/>
<path d="M192.8 165h.3v4.7h-.3z" fill-rule="evenodd"/>
<path d="M192.8 169.7h.3v4.8h-.3z" fill-rule="evenodd"/>
<path d="M192.8 174.5h.3v4.7h-.3z" fill-rule="evenodd"/>
<path d="M192.8 179.2h.3v5h-.3z" fill-rule="evenodd"/>
<path d="M15.9 183.9h29.5v.3h-29.5z" fill-rule="evenodd"/>
<path d="M15.9 194.8h.3v4.8h-.3z" fill-rule="evenodd"/>
<path d="M15.9 194.8h143.1v.3h-143.1z" fill-rule="evenodd"/>
<path d="M15.9 199.6h.3v4.8h-.3z" fill-rule="evenodd"/>
<path d="M15.9 199.6h14.7v.3h-14.7z" fill-rule="evenodd"/>
<path d="M30.6 199.6h128.4v.3h-128.4z" fill-rule="evenodd"/>
<path d="M45.4 183.9h29.4v.3h-29.4z" fill-rule="evenodd"/>
<path d="M74.8 183.9h29.4v.3h-29.4z" fill-rule="evenodd"/>
<path d="M104.2 183.9h23.2v.3h-23.2z" fill-rule="evenodd"/>
<path d="M127.4 183.9h10.5v.3h-10.5z" fill-rule="evenodd"/>
<path d="M138 183.9h10.5v.3h-10.5z" fill-rule="evenodd"/>
<path d="M148.5 183.9h10.5v.3h-10.5z" fill-rule="evenodd"/>
<path d="M159.1 183.9h10.5v.3h-10.5z" fill-rule="evenodd"/>
<path d="M159.1 194.8h.3v4.8h-.3z" fill-rule="evenodd"/>
<path d="M159.1 194.8h10.5v.3h-10.5z" fill-rule="evenodd"/>
<path d="M159.1 199.6h.3v4.8h-.3z" fill-rule="evenodd"/>
<path d="M159.1 199.6h10.5v.3h-10.5z" fill-rule="evenodd"/>
<path d="M169.6 194.8h10.5v.3h-10.5z" fill-rule="evenodd"/>
<path d="M169.6 199.6h10.5v.3h-10.5z" fill-rule="evenodd"/>
<path d="M169.6 183.9h10.5v.3h-10.5z" fill-rule="evenodd"/>
<path d="M180.2 183.9h12.9v.3h-12.9z" fill-rule="evenodd"/>
<path d="M180.2 194.8h.3v4.8h-.3z" fill-rule="evenodd"/>
<path d="M180.2 194.8h12.9v.3h-12.9z" fill-rule="evenodd"/>
<path d="M180.2 199.6h.3v4.8h-.3z" fill-rule="evenodd"/>
<path d="M180.2 199.6h12.9v.3h-12.9z" fill-rule="evenodd"/>
<path d="M192.8 194.8h.3v4.8h-.3z" fill-rule="evenodd"/>
<path d="M192.8 199.6h.3v4.8h-.3z" fill-rule="evenodd"/>
<path d="M15.9 204.4h.3v4.7h-.3z" fill-rule="evenodd"/>
<path d="M15.9 204.4h14.7v.3h-14.7z" fill-rule="evenodd"/>
<path d="M15.9 209.2h.3v4.7h-.3z" fill-rule="evenodd"/>
<path d="M15.9 209.2h14.7v.3h-14.7z" fill-rule="evenodd"/>
<path d="M15.9 213.9h.3v4.8h-.3z" fill-rule="evenodd"/>
<path d="M15.9 213.9h14.7v.4h-14.7z" fill-rule="evenodd"/>
<path d="M15.9 218.7h.3v5.2h-.3z" fill-rule="evenodd"/>
<path d="M15.9 218.7h14.7v.3h-14.7z" fill-rule="evenodd"/>
<path d="M30.6 204.4h128.4v.3h-128.4z" fill-rule="evenodd"/>
<path d="M30.6 209.2h128.4v.3h-128.4z" fill-rule="evenodd"/>
<path d="M30.6 213.9h128.4v.4h-128.4z" fill-rule="evenodd"/>
<path d="M30.6 218.7h128.4v.3h-128.4z" fill-rule="evenodd"/>
<path d="M159.1 204.4h.3v4.7h-.3z" fill-rule="evenodd"/>
<path d="M159.1 204.4h10.5v.3h-10.5z" fill-rule="evenodd"/>
<path d="M159.1 209.2h.3v4.7h-.3z" fill-rule="evenodd"/>
<path d="M159.1 209.2h10.5v.3h-10.5z" fill-rule="evenodd"/>
<path d="M159.1 213.9h.3v4.8h-.3z" fill-rule="evenodd"/>
<path d="M159.1 213.9h10.5v.4h-10.5z" fill-rule="evenodd"/>
<path d="M159.1 218.7h.3v5.2h-.3z" fill-rule="evenodd"/>
<path d="M159.1 218.7h10.5v.3h-10.5z" fill-rule="evenodd"/>
<path d="M169.6 204.4h10.5v.3h-10.5z" fill-rule="evenodd"/>
<path d="M169.6 209.2h10.5v.3h-10.5z" fill-rule="evenodd"/>
<path d="M169.6 213.9h10.5v.4h-10.5z" fill-rule="evenodd"/>
<path d="M169.6 218.7h10.5v.3h-10.5z" fill-rule="evenodd"/>
<path d="M180.2 204.4h.3v4.7h-.3z" fill-rule="evenodd"/>
<path d="M180.2 204.4h12.9v.3h-12.9z" fill-rule="evenodd"/>
<path d="M180.2 209.2h.3v4.7h-.3z" fill-rule="evenodd"/>
<path d="M180.2 209.2h12.9v.3h-12.9z" fill-rule="evenodd"/>
<path d="M180.2 213.9h.3v4.8h-.3z" fill-rule="evenodd"/>
<path d="M180.2 213.9h12.9v.4h-12.9z" fill-rule="evenodd"/>
<path d="M180.2 218.7h.3v5.2h-.3z" fill-rule="evenodd"/>
<path d="M180.2 218.7h12.9v.3h-12.9z" fill-rule="evenodd"/>
<path d="M192.8 204.4h.3v4.7h-.3z" fill-rule="evenodd"/>
<path d="M192.8 209.2h.3v4.7h-.3z" fill-rule="evenodd"/>
<path d="M192.8 213.9h.3v4.8h-.3z" fill-rule="evenodd"/>
<path d="M192.8 218.7h.3v5.2h-.3z" fill-rule="evenodd"/>
<path d="M15.9 223.6h14.7v.3h-14.7z" fill-rule="evenodd"/>
<path d="M15.9 238h.3v4.7h-.3z" fill-rule="evenodd"/>
<path d="M15.9 238h122v.3h-122z" fill-rule="evenodd"/>
<path d="M30.6 223.6h128.4v.3h-128.4z" fill-rule="evenodd"/>
<path d="M138 238h.3v4.7h-.3z" fill-rule="evenodd"/>
<path d="M138 238h31.6v.3h-31.6z" fill-rule="evenodd"/>
<path d="M159.1 223.6h10.5v.3h-10.5z" fill-rule="evenodd"/>
<path d="M169.6 223.6h10.5v.3h-10.5z" fill-rule="evenodd"/>
<path d="M169.6 238h.3v4.7h-.3z" fill-rule="evenodd"/>
<path d="M169.6 238h10.5v.3h-10.5z" fill-rule="evenodd"/>
<path d="M180.2 223.6h12.9v.3h-12.9z" fill-rule="evenodd"/>
<path d="M180.2 238h.3v4.7h-.3z" fill-rule="evenodd"/>
<path d="M180.2 238h12.9v.3h-12.9z" fill-rule="evenodd"/>
<path d="M192.8 238h.3v4.7h-.3z" fill-rule="evenodd"/>
<path d="M15.9 242.8h.3v5.5h-.3z" fill-rule="evenodd"/>
<path d="M15.9 242.8h10.5v.3h-10.5z" fill-rule="evenodd"/>
<path d="M15.9 248h10.5v.3h-10.5z" fill-rule="evenodd"/>
<path d="M26.4 242.8h111.5v.3h-111.5z" fill-rule="evenodd"/>
<path d="M26.4 248h111.5v.3h-111.5z" fill-rule="evenodd"/>
<path d="M138 242.8h.3v5.5h-.3z" fill-rule="evenodd"/>
<path d="M138 242.8h14.7v.3h-14.7z" fill-rule="evenodd"/>
<path d="M138 248h14.7v.3h-14.7z" fill-rule="evenodd"/>
<path d="M152.7 242.8h16.9v.3h-16.9z" fill-rule="evenodd"/>
<path d="M152.7 248h16.9v.3h-16.9z" fill-rule="evenodd"/>
<path d="M169.6 242.8h.3v5.5h-.3z" fill-rule="evenodd"/>
<path d="M169.6 242.8h10.5v.3h-10.5z" fill-rule="evenodd"/>
<path d="M169.6 248h10.5v.3h-10.5z" fill-rule="evenodd"/>
<path d="M180.2 242.8h.3v5.5h-.3z" fill-rule="evenodd"/>
<path d="M180.2 242.8h12.9v.3h-12.9z" fill-rule="evenodd"/>
<path d="M180.2 248h12.9v.3h-12.9z" fill-rule="evenodd"/>
<path d="M192.8 242.8h.3v5.5h-.3z" fill-rule="evenodd"/>
</g>
<path d="M58 59h4M58 68.5h4M58 87.5h4M58 96.7h4M58 140.2h4M58 149.7h4M58 168.6h4M58 177.8h4" fill="none" stroke="#000" stroke-width=".25"/>
<g font-size="4.9">
<text x="15.8" y="9.9">SN74AHC125-EP</text>
<text x="15.8" y="14.8">QUADRUPLE BUS BUFFER GATE</text>
<text x="15.8" y="19.8">WITH 3-STATE OUTPUTS</text>
</g>
<g font-size="3.9">
<text x="15.9" y="30.2">switching characteristics over recommended operating free-air temperature range,</text>
<text x="15.9" y="34.1">V</text>
<text x="15.9" y="111.3">switching characteristics over recommended operating free-air temperature range,</text>
<text x="15.9" y="115.2">V</text>
<text x="15.9" y="192.4">noise characteristics, V</text>
<text x="15.9" y="235.6">operating characteristics, V</text>
</g>
<g font-size="3.5">
<text x="18.5" y="35">CC = 3.3 V ± 0.3 V (unless otherwise noted) (see Figure 1)</text>
<text x="18.5" y="116.1">CC = 5 V ± 0.5 V (unless otherwise noted) (see Figure 1)</text>
<text x="59.3" y="193.4">CC = 5 V, CL = 50 pF, TA = 25°C (see Note 4)</text>
<text x="66.8" y="236.6">CC = 5 V, TA = 25°C</text>
<text x="103.7" y="271">•</text>
</g>
<g font-size="2.8">
<text x="55.8" y="40.6">FROM</text>
<text x="87.4" y="40.6">TO</text>
<text x="111.7" y="40.6">LOAD</text>
<text x="136.6" y="39.9">TA = 25°C</text>
<text x="21.8" y="42.3">PARAMETER</text>
<text x="54.8" y="44.1">(INPUT)</text>
<text x="82.6" y="44.1">(OUTPUT)</text>
<text x="105.7" y="44.1">CAPACITANCE</text>
<text x="131.4" y="44.7">MIN</text>
<text x="141.6" y="44.7">TYP</text>
<text x="151.4" y="44.7">MAX</text>
<text x="163.1" y="42.3">MIN</text>
<text x="172.5" y="42.3">MAX</text>
<text x="183.1" y="42.3">UNIT</text>
<text x="27.8" y="49.4">tPLH</text>
<text x="27.8" y="54">tPHL</text>
<text x="59.1" y="51.8">A</text>
<text x="88.4" y="51.8">Y</text>
<text x="108.7" y="51.8">CL = 15 pF</text>
<text x="143.2" y="49.4">5.6</text>
<text x="156.1" y="49.4">8</text>
<text x="166.7" y="49.4">1</text>
<text x="174.9" y="49.4">9.5</text>
<text x="184.9" y="51.8">ns</text>
<text x="27.8" y="58.9">tPZH</text>
<text x="143.2" y="54.1">5.6</text>
<text x="143.2" y="58.9">5.4</text>
<text x="156.1" y="54.1">8</text>
<text x="156.1" y="58.9">8</text>
<text x="166.7" y="54.1">1</text>
<text x="166.7" y="58.9">1</text>
<text x="174.9" y="54.1">9.5</text>
<text x="174.9" y="58.9">9.5</text>
<text x="27.8" y="63.6">tPZL</text>
<text x="58" y="61.7">OE</text>
<text x="88.4" y="61.2">Y</text>
<text x="108.7" y="61.2">CL = 15 pF</text>
<text x="143.2" y="63.6">5.4</text>
<text x="156.1" y="63.6">8</text>
<text x="166.7" y="63.6">1</text>
<text x="174.9" y="63.6">9.5</text>
<text x="184.9" y="61.2">ns</text>
<text x="27.8" y="68.4">tPHZ</text>
<text x="58" y="71.2">OE</text>
<text x="88.4" y="70.7">Y</text>
<text x="108.7" y="70.7">CL = 15 pF</text>
<text x="145.6" y="68.4">7</text>
<text x="153.8" y="68.4">9.7</text>
<text x="166.7" y="68.4">1</text>
<text x="173.5" y="68.4">11.5</text>
<text x="184.9" y="70.7">ns</text>
<text x="27.8" y="73.1">tPLZ</text>
<text x="27.8" y="77.9">tPLH</text>
<text x="143.2" y="77.9">8.1</text>
<text x="145.6" y="73.1">7</text>
<text x="152.4" y="77.9">11.5</text>
<text x="153.8" y="73.1">9.7</text>
<text x="166.7" y="73.1">1</text>
<text x="166.7" y="77.9">1</text>
<text x="173.5" y="73.1">11.5</text>
<text x="175.7" y="77.9">13</text>
<text x="27.8" y="82.6">tPHL</text>
<text x="59.1" y="80.2">A</text>
<text x="88.4" y="80.2">Y</text>
<text x="108.7" y="80.2">CL = 50 pF</text>
<text x="143.2" y="82.6">8.1</text>
<text x="152.4" y="82.6">11.5</text>
<text x="166.7" y="82.6">1</text>
<text x="175.7" y="82.6">13</text>
<text x="184.9" y="80.2">ns</text>
<text x="27.8" y="87.4">tPZH</text>
<text x="88.4" y="89.7">Y</text>
<text x="108.7" y="89.7">CL = 50 pF</text>
<text x="143.2" y="87.4">7.9</text>
<text x="152.4" y="87.4">11.5</text>
<text x="166.7" y="87.4">1</text>
<text x="175.7" y="87.4">13</text>
<text x="184.9" y="89.7">ns</text>
<text x="27.8" y="92.1">tPZL</text>
<text x="58" y="90.1">OE</text>
<text x="143.2" y="92.1">7.9</text>
<text x="152.4" y="92.1">11.5</text>
<text x="166.7" y="92.1">1</text>
<text x="175.7" y="92.1">13</text>
<text x="27.8" y="96.8">tPHZ</text>
<text x="27.8" y="101.5">tPLZ</text>
<text x="58" y="99.3">OE</text>
<text x="88.4" y="99.2">Y</text>
<text x="108.7" y="99.2">CL = 50 pF</text>
<text x="143.2" y="96.8">9.5</text>
<text x="143.2" y="101.5">9.5</text>
<text x="152.2" y="96.8">13.2</text>
<text x="152.2" y="101.5">13.2</text>
<text x="166.7" y="96.8">1</text>
<text x="166.7" y="101.5">1</text>
<text x="175.7" y="96.8">15</text>
<text x="175.7" y="101.5">15</text>
<text x="184.9" y="99.2">ns</text>
<text x="21.8" y="123.4">PARAMETER</text>
<text x="54.8" y="125.2">(INPUT)</text>
<text x="55.8" y="121.7">FROM</text>
<text x="82.6" y="125.2">(OUTPUT)</text>
<text x="87.4" y="121.7">TO</text>
<text x="105.7" y="125.2">CAPACITANCE</text>
<text x="111.7" y="121.7">LOAD</text>
<text x="131.4" y="125.8">MIN</text>
<text x="136.6" y="121">TA = 25°C</text>
<text x="141.6" y="125.8">TYP</text>
<text x="151.4" y="125.8">MAX</text>
<text x="163.1" y="123.4">MIN</text>
<text x="172.5" y="123.4">MAX</text>
<text x="183.1" y="123.4">UNIT</text>
<text x="27.8" y="130.5">tPLH</text>
<text x="143.2" y="130.5">3.8</text>
<text x="153.8" y="130.5">5.5</text>
<text x="166.7" y="130.5">1</text>
<text x="174.9" y="130.5">6.5</text>
<text x="27.8" y="135.1">tPHL</text>
<text x="59.1" y="132.9">A</text>
<text x="88.4" y="132.9">Y</text>
<text x="108.7" y="132.9">CL = 15 pF</text>
<text x="143.2" y="135.3">3.8</text>
<text x="153.8" y="135.3">5.5</text>
<text x="166.7" y="135.3">1</text>
<text x="174.9" y="135.3">6.5</text>
<text x="184.9" y="132.9">ns</text>
<text x="27.8" y="140">tPZH</text>
<text x="58" y="142.8">OE</text>
<text x="88.4" y="142.4">Y</text>
<text x="108.7" y="142.4">CL = 15 pF</text>
<text x="143.2" y="140">3.6</text>
<text x="153.8" y="140">5.1</text>
<text x="166.7" y="140">1</text>
<text x="177.2" y="140">6</text>
<text x="184.9" y="142.4">ns</text>
<text x="27.8" y="144.8">tPZL</text>
<text x="27.8" y="149.5">tPHZ</text>
<text x="143.2" y="144.8">3.6</text>
<text x="143.2" y="149.5">4.6</text>
<text x="153.8" y="144.8">5.1</text>
<text x="153.8" y="149.5">6.8</text>
<text x="166.7" y="144.8">1</text>
<text x="166.7" y="149.5">1</text>
<text x="177.2" y="144.8">6</text>
<text x="177.2" y="149.5">8</text>
<text x="27.8" y="154.2">tPLZ</text>
<text x="58" y="152.3">OE</text>
<text x="88.4" y="151.9">Y</text>
<text x="108.7" y="151.9">CL = 15 pF</text>
<text x="143.2" y="154.2">4.6</text>
<text x="153.8" y="154.2">6.8</text>
<text x="166.7" y="154.2">1</text>
<text x="177.2" y="154.2">8</text>
<text x="184.9" y="151.9">ns</text>
<text x="27.8" y="159">tPLH</text>
<text x="59.1" y="161.3">A</text>
<text x="88.4" y="161.3">Y</text>
<text x="108.7" y="161.3">CL = 50 pF</text>
<text x="143.2" y="159">5.3</text>
<text x="153.8" y="159">7.5</text>
<text x="166.7" y="159">1</text>
<text x="174.9" y="159">8.5</text>
<text x="184.9" y="161.3">ns</text>
<text x="27.8" y="163.7">tPHL</text>
<text x="143.2" y="163.7">5.3</text>
<text x="153.8" y="163.7">7.5</text>
<text x="166.7" y="163.7">1</text>
<text x="174.9" y="163.7">8.5</text>
<text x="27.8" y="168.5">tPZH</text>
<text x="27.8" y="173.2">tPZL</text>
<text x="58" y="171.3">OE</text>
<text x="88.4" y="170.8">Y</text>
<text x="108.7" y="170.8">CL = 50 pF</text>
<text x="143.2" y="168.5">5.1</text>
<text x="143.2" y="173.2">5.1</text>
<text x="153.8" y="168.5">7.1</text>
<text x="153.8" y="173.2">7.1</text>
<text x="166.7" y="168.5">1</text>
<text x="166.7" y="173.2">1</text>
<text x="177.2" y="168.5">8</text>
<text x="177.2" y="173.2">8</text>
<text x="184.9" y="170.8">ns</text>
<text x="27.8" y="178">tPHZ</text>
<text x="143.2" y="178">6.1</text>
<text x="153.8" y="178">8.8</text>
<text x="166.7" y="178">1</text>
<text x="175.7" y="178">10</text>
<text x="27.8" y="182.6">tPLZ</text>
<text x="58" y="180.4">OE</text>
<text x="88.4" y="180.3">Y</text>
<text x="108.7" y="180.3">CL = 50 pF</text>
<text x="143.2" y="182.6">6.1</text>
<text x="153.8" y="182.6">8.8</text>
<text x="166.7" y="182.6">1</text>
<text x="175.7" y="182.6">10</text>
<text x="184.9" y="180.3">ns</text>
<text x="18.3" y="203.1">VOL(P)</text>
<text x="32" y="203.1">Quiet output, maximum dynamic VOL</text>
<text x="78.5" y="198.3">PARAMETER</text>
<text x="163.1" y="198.3">MIN</text>
<text x="172.5" y="198.3">MAX</text>
<text x="174.9" y="203.1">0.8</text>
<text x="183.1" y="198.3">UNIT</text>
<text x="185.5" y="203.1">V</text>
<text x="18.3" y="207.9">VOL(V)</text>
<text x="32" y="207.9">Quiet output, minimum dynamic VOL</text>
<text x="173.3" y="207.9">–0.8</text>
<text x="185.5" y="207.9">V</text>
<text x="18.3" y="212.7">VOH(V)</text>
<text x="32" y="212.7">Quiet output, minimum dynamic VOH</text>
<text x="164.3" y="212.7">4.4</text>
<text x="185.5" y="212.7">V</text>
<text x="18.3" y="217.5">VIH(D)</text>
<text x="32" y="217.5">High-level dynamic input voltage</text>
<text x="164.3" y="217.5">3.5</text>
<text x="185.5" y="217.5">V</text>
<text x="15.9" y="227.1">NOTE 4:</text>
<text x="18.3" y="222.2">VIL(D)</text>
<text x="29.2" y="227.1">Characteristics are for surface-mount packages only.</text>
<text x="32" y="222.2">Low-level dynamic input voltage</text>
<text x="174.9" y="222.2">1.5</text>
<text x="185.5" y="222.2">V</text>
<text x="68" y="241.5">PARAMETER</text>
<text x="140.9" y="241.5">TEST CONDITIONS</text>
<text x="173.3" y="241.5">TYP</text>
<text x="183.1" y="241.5">UNIT</text>
<text x="18.3" y="246.3">Cpd</text>
<text x="27.8" y="246.4">Power dissipation capacitance</text>
<text x="140.4" y="246.4">No load,</text>
<text x="155.1" y="246.4">f = 1 MHz</text>
<text x="175.6" y="246.4">14</text>
<text x="184.8" y="246.4">pF</text>
<text x="15.9" y="270.8">4</text>
</g>
<text font-size="2.5" x="15.8" y="22.7">SCLS485A – MAY 2003 – REVISED JUNE 2003</text>
<g font-size="2.1">
<text x="76.3" y="271">POST OFFICE BOX 655303</text>
<text x="105.9" y="271">DALLAS, TEXAS 75265</text>
</g>
</svg>
